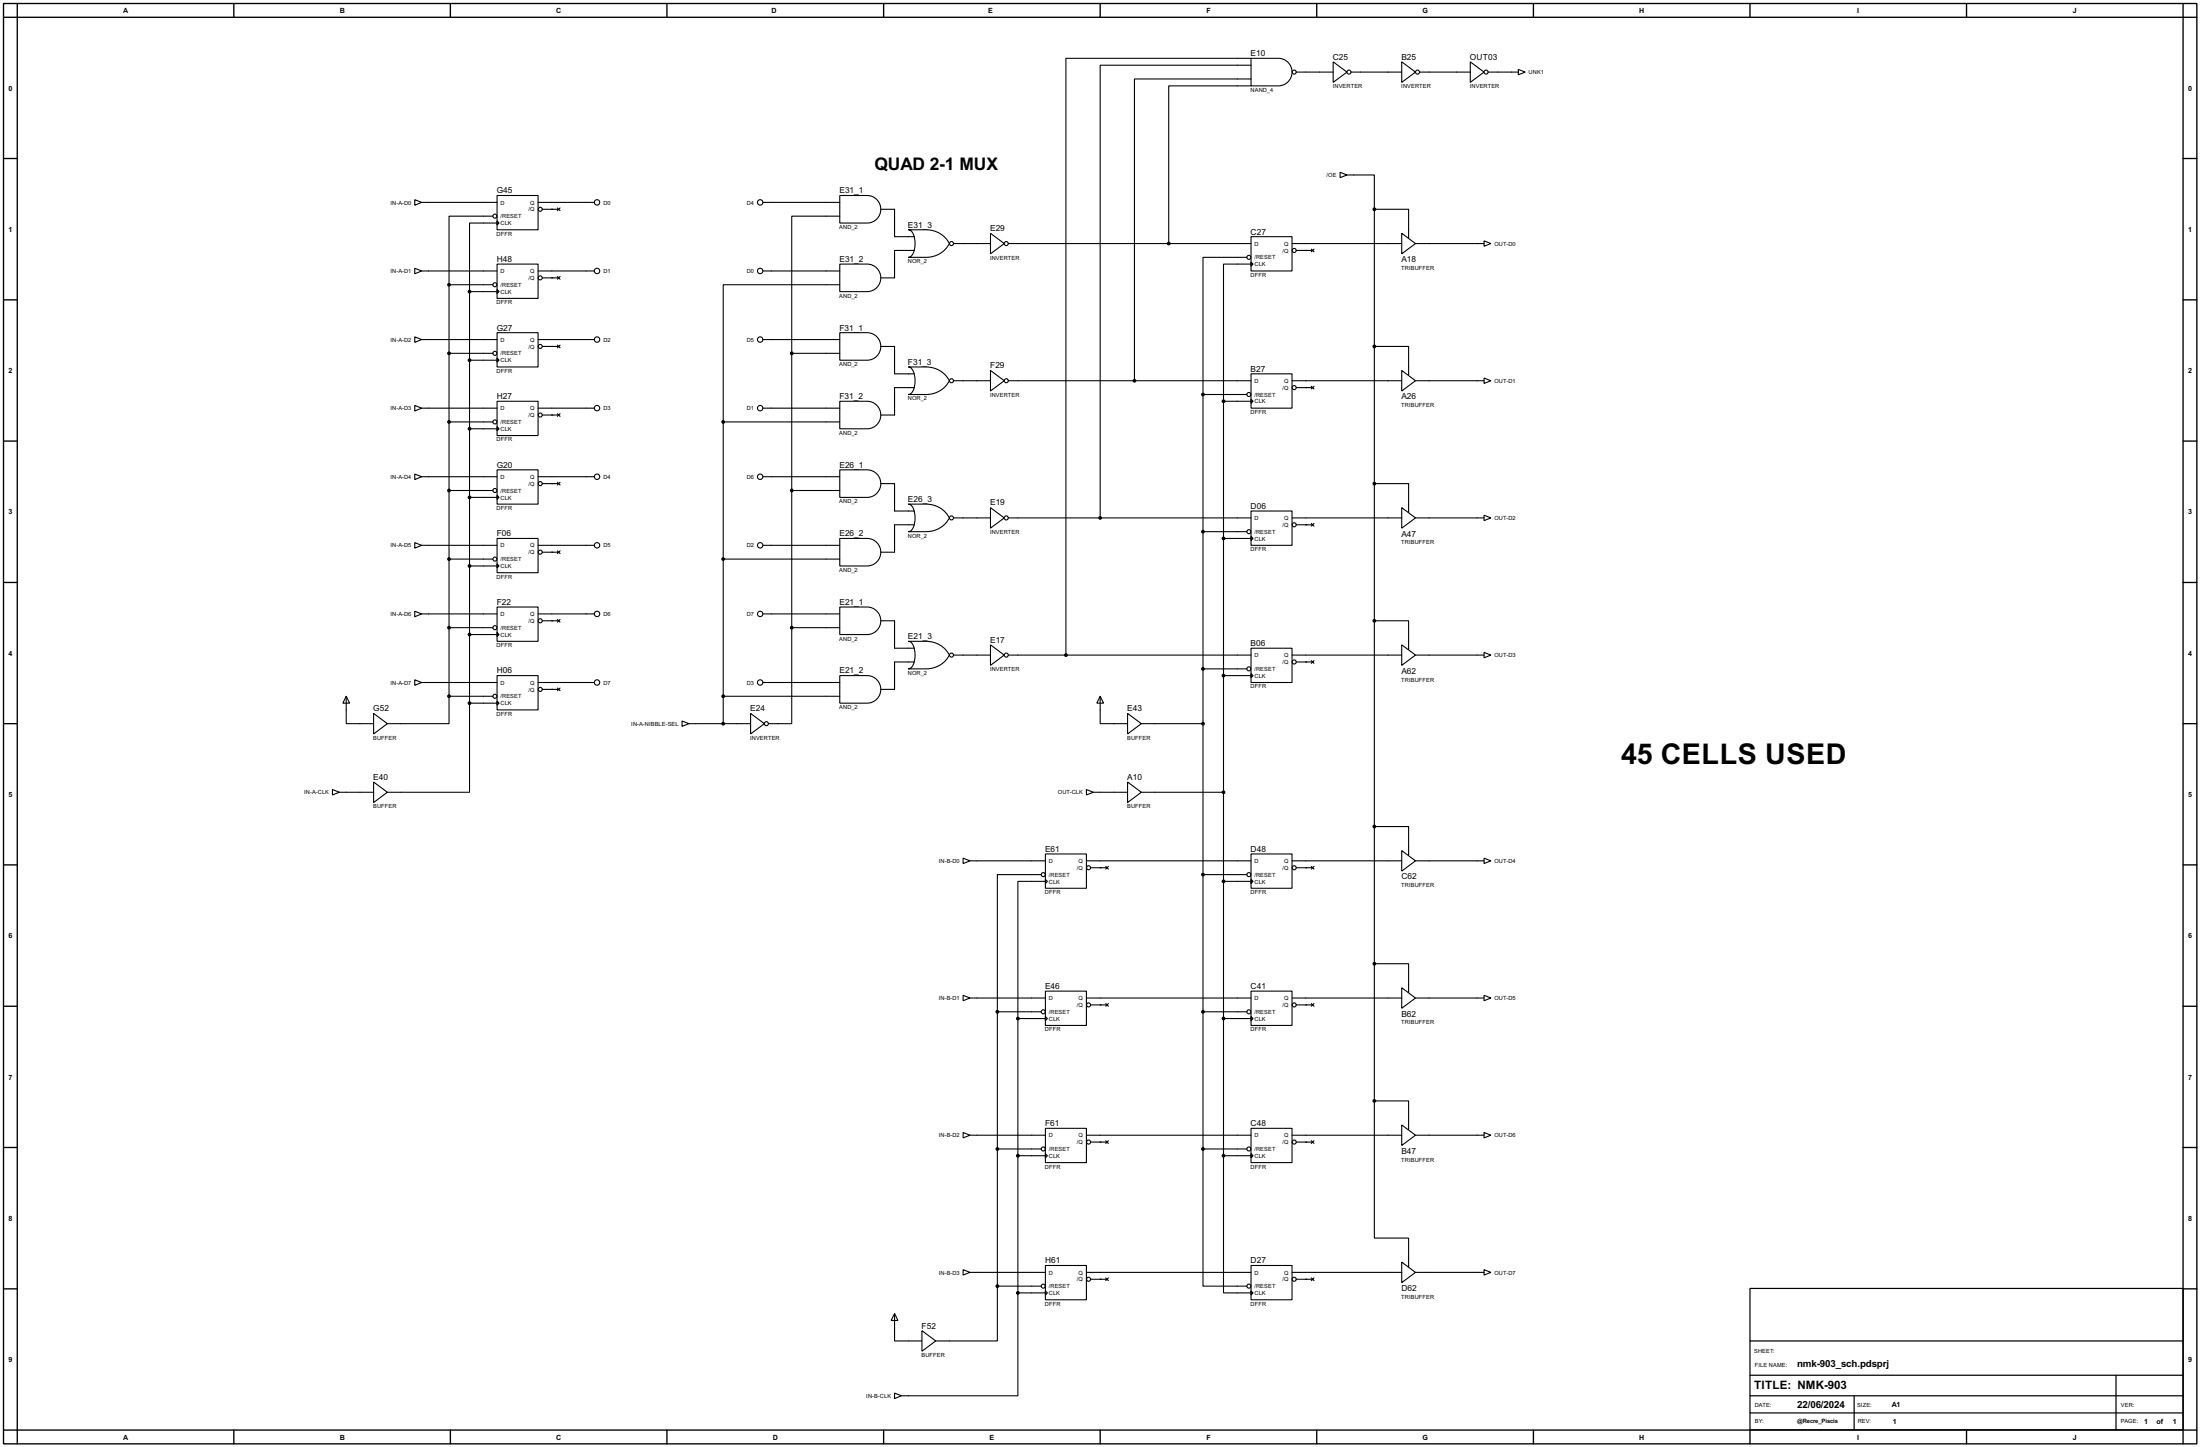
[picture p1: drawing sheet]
<svg xmlns="http://www.w3.org/2000/svg" width="815mm" height="536mm" viewBox="0 0 815 536" stroke-linecap="round" stroke-linejoin="round" font-family="sans-serif">
<g fill="none" stroke="#000" stroke-width=".5">
<path d="M1.3 1.3h812.8v533.4h-812.8zM6.4 6.4h802.6v523.2h-802.6zM6.4 1.3v5.1h-5.1M86.7 1.3v5.1M166.9 1.3v5.1M247.2 1.3v5.1M327.5 1.3v5.1M407.7 1.3v5.1M488 1.3v5.1M568.3 1.3v5.1M648.5 1.3v5.1M728.8 1.3v5.1"/>
<path d="M809 1.3v5.1h5.1M1.3 58.7h5.1M809 58.7h5.1M1.3 111.1h5.1M809 111.1h5.1M1.3 163.4h5.1M809 163.4h5.1M1.3 215.7h5.1M809 215.7h5.1M1.3 268h5.1M809 268h5.1M1.3 320.3h5.1"/>
<path d="M809 320.3h5.1M1.3 372.7h5.1M809 372.7h5.1M1.3 425h5.1M809 425h5.1M1.3 477.3h5.1M809 477.3h5.1M1.3 529.6h5.1v5.1M86.7 529.6v5.1M166.9 529.6v5.1M247.2 529.6v5.1M327.5 529.6v5.1"/>
<path d="M407.7 529.6v5.1M488 529.6v5.1M568.3 529.6v5.1M648.5 529.6v5.1M728.8 529.6v5.1M814.1 529.6h-5.1v5.1"/>
</g>
<path d="M648.5 477.2h160.5v52.3h-160.5zM648.5 496.6h160.5M648.5 509.3h160.5M648.5 516.9h160.5M687.1 517.1v12.4M784.2 509.5v20M648.5 523.3h160.5" fill="none" stroke="#000" stroke-width=".45"/>
<g fill="none" stroke="#000" stroke-width=".4">
<path d="M463.6 21.6h10.2a5.1 5.1 0 0 1 5 5.1 5.1 5.1 0 0 1-5 5.1h-10.2zM463.6 31.8h-30.5v58.4M463.6 29.3h-43.2v111.7M463.6 24.2h-55.9v167.6M463.6 21.6h-68.6v221M480.4 26.7h13.7M494.1 22.9l5.1 3.8-5.1 3.8zM500.7 26.7h18.8M519.5 22.9l5.1 3.8-5.1 3.8zM526.1 26.7h18.8M544.9 22.9l5.1 3.8-5.1 3.8zM551.5 26.7h11.2"/>
<path d="M562.7 25.7l2.5 1-2.5 1zM153.7 74l2.6 1-2.6 1zM156.3 75h27.9M184.2 72.4h15.2v12.7h-15.2zM199.4 75h20.9M201 77.5h6.1M206.6 77l1 1M207.6 77l-1 1M282.8 75h28.4M311.2 72.4h10.2a5.1 5.1 0 0 1 5 5.1 5.1 5.1 0 0 1-5 5.1h-10.2zM326.4 77.5h5.1v10.2h7.4M496.6 63.8l2.6 1-2.6 1z"/>
<path d="M499.2 64.8h10.1v12.7M509.3 77.5h12.7v10.7M509.3 77.5v330.2M153.7 99.4l2.6 1-2.6 1zM182.7 80.1h-16.3v25.4M184.2 81.8l.8 .8-.8 .8zM184.2 97.8h15.2v12.7h-15.2zM184.2 82.6h-10.2v25.4M311.2 97.8h10.2a5.1 5.1 0 0 1 5 5.1 5.1 5.1 0 0 1-5 5.1h-10.2zM311.2 80.1h-17.8v50.8M336.6 85.1h6.6a9.5 9.5 0 0 1 8.6 5.1 9.5 9.5 0 0 1-8.6 5.1h-6.6a3.2 3.2 0 0 0 2.3-3.1 7.9 7.9 0 0 0-1.3-6.7zM338.9 92.8h-7.4v10.1h-5.1"/>
<path d="M353.4 90.2h13.7M367.1 86.4l5.1 3.8-5.1 3.8zM373.7 90.2h89.9M462.1 95.3h-16.3v50.8M463.6 87.7h15.2v12.7h-15.2zM463.6 97.1l.8 .7-.8 .8zM463.6 97.8h-10.2v50.8M478.8 90.2h40.7M480.4 92.8h6.1M486 92.3l1 1M487 92.3l-1 1M519.5 86.4l5.1 3.8-5.1 3.8z"/>
<path d="M524.6 90.2h25.4M550 89.2l2.5 1-2.5 1zM156.3 100.4h27.9M166.4 105.5v152.4M166.4 105.5h16.3M174 108v152.4M174 108h10.2M184.2 107.2l.8 .8-.8 .8zM199.4 100.4h20.9M201 102.9h6.1M206.6 102.4l1 1M207.6 102.4l-1 1"/>
<path d="M282.8 100.4h28.4M311.2 105.5h-43.2v50.8M153.7 124.8l2.6 1-2.6 1zM156.3 125.8h27.9M166.4 130.9h16.3M174 133.4h10.2M184.2 123.2h15.2v12.7h-15.2zM184.2 132.6l.8 .8-.8 .8zM199.4 125.8h20.9M201 128.3h6.1M206.6 127.8l1 1M207.6 127.8l-1 1"/>
<path d="M282.8 125.8h28.4M293.4 130.9h17.8M293.4 130.9v101.6M311.2 123.2h10.2a5.1 5.1 0 0 1 5 5.1 5.1 5.1 0 0 1-5 5.1h-10.2zM326.4 128.3h5.1v10.2h7.4M336.6 135.9h6.6a9.5 9.5 0 0 1 8.6 5.1 9.5 9.5 0 0 1-8.6 5.1h-6.6a3.2 3.2 0 0 0 2.3-3.1 7.9 7.9 0 0 0-1.3-6.7zM367.1 137.2l5.1 3.8-5.1 3.8zM463.6 138.5h15.2v12.7h-15.2zM509.3 128.3h12.7v10.7M519.5 137.2l5.1 3.8-5.1 3.8zM153.7 150.2l2.6 1-2.6 1zM156.3 151.2h27.9"/>
<path d="M166.4 156.3h16.3M174 158.8h10.2M184.2 148.6h15.2v12.7h-15.2zM184.2 158l.8 .8-.8 .8zM199.4 151.2h20.9M201 153.7h6.1M206.6 153.2l1 1M207.6 153.2l-1 1M268 156.3h43.2M268 156.3v111.7M282.8 151.2h28.4M311.2 148.6h10.2a5.1 5.1 0 0 1 5 5.1 5.1 5.1 0 0 1-5 5.1h-10.2z"/>
<path d="M338.9 143.6h-7.4v10.1h-5.1M353.4 141h13.7M373.7 141h89.9M445.8 146.1v279.4M445.8 146.1h16.3M453.4 148.6v279.4M453.4 148.6h10.2M463.6 147.9l.8 .7-.8 .8zM478.8 141h40.7M480.4 143.6h6.1M486 143.1l1 1M487 143.1l-1 1"/>
<path d="M524.6 141h25.4M550 140l2.5 1-2.5 1zM153.7 175.6l2.6 1-2.6 1zM156.3 176.6h27.9M184.2 174h15.2v12.7h-15.2zM199.4 176.6h20.9M201 179.1h6.1M206.6 178.6l1 1M207.6 178.6l-1 1M282.8 176.6h28.4M311.2 174h10.2a5.1 5.1 0 0 1 5 5.1 5.1 5.1 0 0 1-5 5.1h-10.2zM326.4 179.1h5.1v10.2h7.4"/>
<path d="M509.3 179.1h12.7v10.7M166.4 181.7h16.3M174 184.2h10.2M184.2 183.4l.8 .8-.8 .8zM184.2 199.4h15.2v12.7h-15.2zM293.4 181.7h17.8M311.2 199.4h10.2a5.1 5.1 0 0 1 5 5.1 5.1 5.1 0 0 1-5 5.1h-10.2zM336.6 186.7h6.6a9.5 9.5 0 0 1 8.6 5.1 9.5 9.5 0 0 1-8.6 5.1h-6.6a3.2 3.2 0 0 0 2.3-3.1 7.9 7.9 0 0 0-1.3-6.7zM338.9 194.4h-7.4v10.1h-5.1M353.4 191.8h13.7M367.1 188l5.1 3.8-5.1 3.8zM373.7 191.8h89.9"/>
<path d="M445.8 196.9h16.3M453.4 199.4h10.2M463.6 189.3h15.2v12.7h-15.2zM463.6 198.7l.8 .7-.8 .8zM478.8 191.8h40.7M480.4 194.4h6.1M486 193.9l1 1M487 193.9l-1 1M519.5 188l5.1 3.8-5.1 3.8zM524.6 191.8h25.4M550 190.8l2.5 1-2.5 1zM153.7 201l2.6 1-2.6 1z"/>
<path d="M156.3 202h27.9M166.4 207.1h16.3M174 209.6h10.2M184.2 208.8l.8 .8-.8 .8zM199.4 202h20.9M201 204.5h6.1M206.6 204l1 1M207.6 204l-1 1M268 207.1h43.2M282.8 202h28.4M153.7 226.4l2.6 1-2.6 1zM156.3 227.4h27.9"/>
<path d="M166.4 232.5h16.3M174 235h10.2M184.2 224.8h15.2v12.7h-15.2zM184.2 234.2l.8 .8-.8 .8zM199.4 227.4h20.9M201 229.9h6.1M206.6 229.4l1 1M207.6 229.4l-1 1M282.8 227.4h28.4M293.4 232.5v35.5h-8.6M293.4 232.5h17.8M311.2 224.8h10.2a5.1 5.1 0 0 1 5 5.1 5.1 5.1 0 0 1-5 5.1h-10.2z"/>
<path d="M326.4 229.9h5.1v10.2h7.4M336.6 237.5h6.6a9.5 9.5 0 0 1 8.6 5.1 9.5 9.5 0 0 1-8.6 5.1h-6.6a3.2 3.2 0 0 0 2.3-3.1 7.9 7.9 0 0 0-1.3-6.7zM367.1 238.8l5.1 3.8-5.1 3.8zM509.3 229.9h12.7v10.7M519.5 238.8l5.1 3.8-5.1 3.8zM128.3 257.9l1.3 2.5h-2.5zM128.3 257.9v10.1h10.2M153.7 251.8l2.6 1-2.6 1zM156.3 252.8h27.9M166.4 257.9v10.1h-22.8M166.4 257.9h16.3M184.2 250.2h15.2v12.7h-15.2z"/>
<path d="M184.2 259.6l.8 .8-.8 .8zM199.4 252.8h20.9M201 255.3h6.1M206.6 254.8l1 1M207.6 254.8l-1 1M268 257.9h43.2M282.8 252.8h28.4M311.2 250.2h10.2a5.1 5.1 0 0 1 5 5.1 5.1 5.1 0 0 1-5 5.1h-10.2zM338.9 245.2h-7.4v10.1h-5.1M353.4 242.6h13.7M373.7 242.6h89.9M407.7 257.9l1.3 2.5h-2.5z"/>
<path d="M407.7 257.9v10.1h10.2M445.8 247.7h16.3M453.4 250.2h10.2M463.6 240.1h15.2v12.7h-15.2zM463.6 249.5l.8 .7-.8 .8zM478.8 242.6h40.7M480.4 245.2h6.1M486 244.7l1 1M487 244.7l-1 1M524.6 242.6h25.4M550 241.6l2.5 1-2.5 1zM138.5 264.2l5.1 3.8-5.1 3.8z"/>
<path d="M174 260.4v33h-30.4M174 260.4h10.2M252.8 267l2.5 1-2.5 1zM255.3 268h22.9M278.2 264.2l5.1 3.8-5.1 3.8zM417.9 264.2l5.1 3.8-5.1 3.8zM423 268h22.8M123.2 292.4l2.6 1-2.6 1zM125.8 293.4h12.7M138.5 289.6l5.1 3.8-5.1 3.8zM402.6 292.4l2.6 1-2.6 1zM405.2 293.4h12.7"/>
<path d="M417.9 289.6l5.1 3.8-5.1 3.8zM423 293.4h30.4M356.9 317.8l2.6 1-2.6 1zM359.5 318.8h27.9M387.4 316.3h15.2v12.7h-15.2zM402.6 318.8h61M463.6 316.3h15.2v12.7h-15.2zM478.8 318.8h40.7M509.3 306.1h12.7v10.7M519.5 315l5.1 3.8-5.1 3.8zM524.6 318.8h25.4M550 317.8l2.5 1-2.5 1z"/>
<path d="M385.9 323.9h-16.3v50.8M387.4 325.7l.8 .7-.8 .8zM387.4 326.4h-10.2v50.8M404.2 321.4h6.1M409.8 320.9l1 1M410.8 320.9l-1 1M445.8 323.9h16.3M453.4 326.4h10.2M463.6 325.7l.8 .7-.8 .8zM480.4 321.4h6.1M486 320.9l1 1M487 320.9l-1 1"/>
<path d="M509.3 356.9h12.7v10.7M356.9 368.6l2.6 1-2.6 1zM359.5 369.6h27.9M369.6 374.7h16.3M369.6 374.7v101.6M377.2 377.2h10.2M377.2 377.2v101.6M387.4 367.1h15.2v12.7h-15.2zM387.4 376.5l.8 .7-.8 .8zM402.6 369.6h61M404.2 372.2h6.1M409.8 371.7l1 1"/>
<path d="M410.8 371.7l-1 1M445.8 374.7h16.3M453.4 377.2h10.2M463.6 367.1h15.2v12.7h-15.2zM463.6 376.5l.8 .7-.8 .8zM478.8 369.6h40.7M480.4 372.2h6.1M486 371.7l1 1M487 371.7l-1 1M519.5 365.8l5.1 3.8-5.1 3.8zM524.6 369.6h25.4M550 368.6l2.5 1-2.5 1z"/>
<path d="M356.9 419.4l2.6 1-2.6 1zM387.4 417.9h15.2v12.7h-15.2zM463.6 417.9h15.2v12.7h-15.2zM509.3 407.7h12.7v10.7M509.3 407.7v50.8h12.7v10.7M519.5 416.6l5.1 3.8-5.1 3.8zM550 419.4l2.5 1-2.5 1zM359.5 420.4h27.9M369.6 425.5h16.3M377.2 428h10.2M387.4 427.3l.8 .7-.8 .8zM402.6 420.4h61"/>
<path d="M404.2 423h6.1M409.8 422.5l1 1M410.8 422.5l-1 1M445.8 425.5v50.8h16.3M445.8 425.5h16.3M453.4 428v50.8h10.2M453.4 428h10.2M463.6 427.3l.8 .7-.8 .8zM478.8 420.4h40.7M480.4 423h6.1M486 422.5l1 1M487 422.5l-1 1"/>
<path d="M524.6 420.4h25.4M356.9 470.2l2.6 1-2.6 1zM359.5 471.2h27.9M369.6 476.3v20.3h-22.8M369.6 476.3h16.3M377.2 478.8v38.1h-43.1M377.2 478.8h10.2M387.4 468.7h15.2v12.7h-15.2zM387.4 478.1l.8 .7-.8 .8zM402.6 471.2h61M404.2 473.8h6.1M409.8 473.3l1 1"/>
<path d="M410.8 473.3l-1 1M463.6 468.7h15.2v12.7h-15.2zM463.6 478.1l.8 .7-.8 .8zM478.8 471.2h40.7M480.4 473.8h6.1M486 473.3l1 1M487 473.3l-1 1M519.5 467.4l5.1 3.8-5.1 3.8zM524.6 471.2h25.4M550 470.2l2.5 1-2.5 1zM331.5 486.5l1.3 2.5h-2.5zM331.5 486.5v10.1h10.2"/>
<path d="M341.7 492.8l5.1 3.8-5.1 3.8zM331.5 515.9l2.6 1-2.6 1.1z"/>
<circle cx="479.6" cy="26.7" r=".75"/>
<circle cx="499.9" cy="26.7" r=".75"/>
<circle cx="525.3" cy="26.7" r=".75"/>
<circle cx="550.7" cy="26.7" r=".75"/>
<circle cx="200.2" cy="77.5" r=".75"/>
<circle cx="221.2" cy="75" r="1"/>
<circle cx="281.7" cy="75" r="1"/>
<circle cx="183.4" cy="80.1" r=".75"/>
<circle cx="352.6" cy="90.2" r=".75"/>
<circle cx="372.9" cy="90.2" r=".75"/>
<circle cx="462.8" cy="95.3" r=".75"/>
<circle cx="479.6" cy="92.8" r=".75"/>
<circle cx="183.4" cy="105.5" r=".75"/>
<circle cx="200.2" cy="102.9" r=".75"/>
<circle cx="221.2" cy="100.4" r="1"/>
<circle cx="281.7" cy="100.4" r="1"/>
<circle cx="183.4" cy="130.9" r=".75"/>
<circle cx="200.2" cy="128.3" r=".75"/>
<circle cx="221.2" cy="125.8" r="1"/>
<circle cx="281.7" cy="125.8" r="1"/>
<circle cx="183.4" cy="156.3" r=".75"/>
<circle cx="200.2" cy="153.7" r=".75"/>
<circle cx="221.2" cy="151.2" r="1"/>
<circle cx="281.7" cy="151.2" r="1"/>
<circle cx="352.6" cy="141" r=".75"/>
<circle cx="372.9" cy="141" r=".75"/>
<circle cx="462.8" cy="146.1" r=".75"/>
<circle cx="479.6" cy="143.6" r=".75"/>
<circle cx="200.2" cy="179.1" r=".75"/>
<circle cx="221.2" cy="176.6" r="1"/>
<circle cx="281.7" cy="176.6" r="1"/>
<circle cx="183.4" cy="181.7" r=".75"/>
<circle cx="352.6" cy="191.8" r=".75"/>
<circle cx="372.9" cy="191.8" r=".75"/>
<circle cx="462.8" cy="196.9" r=".75"/>
<circle cx="479.6" cy="194.4" r=".75"/>
<circle cx="183.4" cy="207.1" r=".75"/>
<circle cx="200.2" cy="204.5" r=".75"/>
<circle cx="221.2" cy="202" r="1"/>
<circle cx="281.7" cy="202" r="1"/>
<circle cx="183.4" cy="232.5" r=".75"/>
<circle cx="200.2" cy="229.9" r=".75"/>
<circle cx="221.2" cy="227.4" r="1"/>
<circle cx="281.7" cy="227.4" r="1"/>
<circle cx="183.4" cy="257.9" r=".75"/>
<circle cx="200.2" cy="255.3" r=".75"/>
<circle cx="221.2" cy="252.8" r="1"/>
<circle cx="281.7" cy="252.8" r="1"/>
<circle cx="352.6" cy="242.6" r=".75"/>
<circle cx="372.9" cy="242.6" r=".75"/>
<circle cx="462.8" cy="247.7" r=".75"/>
<circle cx="479.6" cy="245.2" r=".75"/>
<circle cx="284" cy="268" r=".75"/>
<circle cx="386.6" cy="323.9" r=".75"/>
<circle cx="403.4" cy="321.4" r=".75"/>
<circle cx="462.8" cy="323.9" r=".75"/>
<circle cx="479.6" cy="321.4" r=".75"/>
<circle cx="386.6" cy="374.7" r=".75"/>
<circle cx="403.4" cy="372.2" r=".75"/>
<circle cx="462.8" cy="374.7" r=".75"/>
<circle cx="479.6" cy="372.2" r=".75"/>
<circle cx="386.6" cy="425.5" r=".75"/>
<circle cx="403.4" cy="423" r=".75"/>
<circle cx="462.8" cy="425.5" r=".75"/>
<circle cx="479.6" cy="423" r=".75"/>
<circle cx="386.6" cy="476.3" r=".75"/>
<circle cx="403.4" cy="473.8" r=".75"/>
<circle cx="462.8" cy="476.3" r=".75"/>
<circle cx="479.6" cy="473.8" r=".75"/>
</g>
<g fill="#000">
<circle cx="204.5" cy="77.5" r=".2"/>
<circle cx="483.9" cy="92.8" r=".2"/>
<circle cx="204.5" cy="102.9" r=".2"/>
<circle cx="204.5" cy="128.3" r=".2"/>
<circle cx="204.5" cy="153.7" r=".2"/>
<circle cx="483.9" cy="143.6" r=".2"/>
<circle cx="204.5" cy="179.1" r=".2"/>
<circle cx="483.9" cy="194.4" r=".2"/>
<circle cx="204.5" cy="204.5" r=".2"/>
<circle cx="204.5" cy="229.9" r=".2"/>
<circle cx="204.5" cy="255.3" r=".2"/>
<circle cx="483.9" cy="245.2" r=".2"/>
<circle cx="407.7" cy="321.4" r=".2"/>
<circle cx="483.9" cy="321.4" r=".2"/>
<circle cx="407.7" cy="372.2" r=".2"/>
<circle cx="483.9" cy="372.2" r=".2"/>
<circle cx="407.7" cy="423" r=".2"/>
<circle cx="483.9" cy="423" r=".2"/>
<circle cx="407.7" cy="473.8" r=".2"/>
<circle cx="483.9" cy="473.8" r=".2"/>
</g>
<g fill="#000" stroke="#000" stroke-width=".4">
<circle cx="509.3" cy="77.5" r=".5"/>
<circle cx="433.1" cy="90.2" r=".5"/>
<circle cx="166.4" cy="105.5" r=".5"/>
<circle cx="174" cy="108" r=".5"/>
<circle cx="166.4" cy="130.9" r=".5"/>
<circle cx="174" cy="133.4" r=".5"/>
<circle cx="293.4" cy="130.9" r=".5"/>
<circle cx="509.3" cy="128.3" r=".5"/>
<circle cx="166.4" cy="156.3" r=".5"/>
<circle cx="174" cy="158.8" r=".5"/>
<circle cx="268" cy="156.3" r=".5"/>
<circle cx="420.4" cy="141" r=".5"/>
<circle cx="445.8" cy="146.1" r=".5"/>
<circle cx="453.4" cy="148.6" r=".5"/>
<circle cx="509.3" cy="179.1" r=".5"/>
<circle cx="166.4" cy="181.7" r=".5"/>
<circle cx="174" cy="184.2" r=".5"/>
<circle cx="293.4" cy="181.7" r=".5"/>
<circle cx="407.7" cy="191.8" r=".5"/>
<circle cx="445.8" cy="196.9" r=".5"/>
<circle cx="453.4" cy="199.4" r=".5"/>
<circle cx="166.4" cy="207.1" r=".5"/>
<circle cx="174" cy="209.6" r=".5"/>
<circle cx="268" cy="207.1" r=".5"/>
<circle cx="166.4" cy="232.5" r=".5"/>
<circle cx="174" cy="235" r=".5"/>
<circle cx="293.4" cy="232.5" r=".5"/>
<circle cx="509.3" cy="229.9" r=".5"/>
<circle cx="166.4" cy="257.9" r=".5"/>
<circle cx="268" cy="257.9" r=".5"/>
<circle cx="395" cy="242.6" r=".5"/>
<circle cx="445.8" cy="247.7" r=".5"/>
<circle cx="453.4" cy="250.2" r=".5"/>
<circle cx="174" cy="260.4" r=".5"/>
<circle cx="268" cy="268" r=".5"/>
<circle cx="445.8" cy="268" r=".5"/>
<circle cx="453.4" cy="293.4" r=".5"/>
<circle cx="509.3" cy="306.1" r=".5"/>
<circle cx="445.8" cy="323.9" r=".5"/>
<circle cx="453.4" cy="326.4" r=".5"/>
<circle cx="509.3" cy="356.9" r=".5"/>
<circle cx="369.6" cy="374.7" r=".5"/>
<circle cx="377.2" cy="377.2" r=".5"/>
<circle cx="445.8" cy="374.7" r=".5"/>
<circle cx="453.4" cy="377.2" r=".5"/>
<circle cx="509.3" cy="407.7" r=".5"/>
<circle cx="369.6" cy="425.5" r=".5"/>
<circle cx="377.2" cy="428" r=".5"/>
<circle cx="445.8" cy="425.5" r=".5"/>
<circle cx="453.4" cy="428" r=".5"/>
<circle cx="369.6" cy="476.3" r=".5"/>
<circle cx="377.2" cy="478.8" r=".5"/>
</g>
<text font-size="11.9" x="600.8" y="282.9">45 CELLS USED</text>
<text font-size="7.2" x="324" y="63.1">QUAD 2-1 MUX</text>
<text font-size="4.8" x="650" y="514.6">TITLE: NMK-903</text>
<g font-size="4.1">
<text x="666" y="506.4">nmk-903_sch.pdsprj</text>
<text x="666" y="521.4">22/06/2024</text>
</g>
<g font-size="3.5">
<text x="463.5" y="20.8">E10</text>
<text x="493.9" y="22.1">C25</text>
<text x="519.3" y="22.1">B25</text>
<text x="544.7" y="22.1">OUT03</text>
<text x="184.1" y="71.6">G45</text>
<text x="311.1" y="71.6">E31_1</text>
<text x="336.5" y="84.3">E31_3</text>
<text x="366.9" y="85.6">E29</text>
<text x="463.5" y="86.8">C27</text>
<text x="184.1" y="97">H48</text>
<text x="311.1" y="97">E31_2</text>
<text x="519.3" y="97.1">A18</text>
<text x="184.1" y="122.4">G27</text>
<text x="311.1" y="122.4">F31_1</text>
<text x="336.5" y="135.1">F31_3</text>
<text x="366.9" y="136.4">F29</text>
<text x="463.5" y="137.6">B27</text>
<text x="184.1" y="147.8">H27</text>
<text x="311.1" y="147.8">F31_2</text>
<text x="519.3" y="147.9">A26</text>
<text x="184.1" y="173.2">G20</text>
<text x="311.1" y="173.2">E26_1</text>
<text x="336.5" y="185.9">E26_3</text>
<text x="366.9" y="187.2">E19</text>
<text x="463.5" y="188.5">D06</text>
<text x="184.1" y="198.6">F06</text>
<text x="311.1" y="198.6">E26_2</text>
<text x="519.3" y="198.7">A47</text>
<text x="184.1" y="224">F22</text>
<text x="311.1" y="224">E21_1</text>
<text x="336.5" y="236.7">E21_3</text>
<text x="366.9" y="238">E17</text>
<text x="463.5" y="239.3">B06</text>
<text x="184.1" y="249.4">H06</text>
<text x="311.1" y="249.4">E21_2</text>
<text x="519.3" y="249.5">A62</text>
<text x="138.3" y="263.4">G52</text>
<text x="278" y="263.4">E24</text>
<text x="417.7" y="263.4">E43</text>
<text x="138.3" y="288.8">E40</text>
<text x="417.7" y="288.8">A10</text>
<text x="387.3" y="315.5">E61</text>
<text x="463.5" y="315.5">D48</text>
<text x="519.3" y="325.7">C62</text>
<text x="387.3" y="366.3">E46</text>
<text x="463.5" y="366.3">C41</text>
<text x="519.3" y="376.5">B62</text>
<text x="387.3" y="417.1">F61</text>
<text x="463.5" y="417.1">C48</text>
<text x="519.3" y="427.3">B47</text>
<text x="387.3" y="467.9">H61</text>
<text x="463.5" y="467.9">D27</text>
<text x="519.3" y="478.1">D62</text>
<text x="341.5" y="492">F52</text>
</g>
<g font-size="3">
<text x="45.6" y="4.9">A</text>
<text x="125.9" y="4.9">B</text>
<text x="206.1" y="4.9">C</text>
<text x="285.9" y="4.9">D</text>
<text x="366.2" y="4.9">E</text>
<text x="447.1" y="4.9">F</text>
<text x="527.1" y="4.9">G</text>
<text x="607.4" y="4.9">H</text>
<text x="688.2" y="4.9">I</text>
<text x="768.2" y="4.9">J</text>
<text x="3.2" y="33.6">0</text>
<text x="810.9" y="33.6">0</text>
<text x="3.2" y="85.9">1</text>
<text x="810.9" y="85.9">1</text>
<text x="3.2" y="138.2">2</text>
<text x="810.9" y="138.2">2</text>
<text x="3.2" y="190.5">3</text>
<text x="810.9" y="190.5">3</text>
<text x="3.2" y="242.9">4</text>
<text x="810.9" y="242.9">4</text>
<text x="3.2" y="295.2">5</text>
<text x="810.9" y="295.2">5</text>
<text x="3.2" y="347.5">6</text>
<text x="810.9" y="347.5">6</text>
<text x="3.2" y="399.8">7</text>
<text x="810.9" y="399.8">7</text>
<text x="3.2" y="452.2">8</text>
<text x="810.9" y="452.2">8</text>
<text x="3.2" y="504.5">9</text>
<text x="810.9" y="504.5">9</text>
<text x="701" y="521.1">A1</text>
<text x="701.4" y="527.2">1</text>
<text x="794.6" y="527.2">1</text>
<text x="799.2" y="527.2">of</text>
<text x="805.3" y="527.2">1</text>
<text x="45.6" y="533.2">A</text>
<text x="125.9" y="533.2">B</text>
<text x="206.1" y="533.2">C</text>
<text x="286.4" y="533.2">D</text>
<text x="366.7" y="533.2">E</text>
<text x="447.1" y="533.2">F</text>
<text x="527.1" y="533.2">G</text>
<text x="607.4" y="533.2">H</text>
<text x="688.2" y="533.2">I</text>
<text x="768.2" y="533.2">J</text>
</g>
<text font-size="2.5" x="666" y="527">@Recre_Piscis</text>
<g font-size="2.4">
<text x="566.5" y="27.5">UNK1</text>
<text x="463.4" y="34">NAND_4</text>
<text x="493.9" y="32.7">INVERTER</text>
<text x="519.3" y="32.7">INVERTER</text>
<text x="544.7" y="32.7">INVERTER</text>
<text x="491.6" y="65.6">/OE</text>
<text x="144.7" y="75.7">IN-A-D0</text>
<text x="185.5" y="75.7">D</text>
<text x="196.5" y="75.7">Q</text>
<text x="223.6" y="75.7">D0</text>
<text x="276.8" y="75.7">D4</text>
<text x="185.5" y="80.9">/RESET</text>
<text x="185.5" y="83.4">CLK</text>
<text x="195.9" y="78.3">/Q</text>
<text x="184" y="87.3">DFFR</text>
<text x="311" y="84.8">AND_2</text>
<text x="464.9" y="91">D</text>
<text x="475.3" y="93.6">/Q</text>
<text x="475.9" y="91">Q</text>
<text x="553.8" y="91">OUT-D0</text>
<text x="144.7" y="101.1">IN-A-D1</text>
<text x="185.5" y="101.1">D</text>
<text x="196.5" y="101.1">Q</text>
<text x="223.6" y="101.1">D1</text>
<text x="276.8" y="101.1">D0</text>
<text x="336.4" y="97.5">NOR_2</text>
<text x="366.9" y="96.2">INVERTER</text>
<text x="464.9" y="96.1">/RESET</text>
<text x="464.9" y="98.6">CLK</text>
<text x="519.3" y="100">TRIBUFFER</text>
<text x="185.5" y="106.3">/RESET</text>
<text x="195.9" y="103.7">/Q</text>
<text x="463.4" y="102.5">DFFR</text>
<text x="184" y="112.7">DFFR</text>
<text x="185.5" y="108.8">CLK</text>
<text x="311" y="110.2">AND_2</text>
<text x="144.7" y="126.5">IN-A-D2</text>
<text x="185.5" y="131.7">/RESET</text>
<text x="185.5" y="126.5">D</text>
<text x="195.9" y="129.1">/Q</text>
<text x="196.5" y="126.5">Q</text>
<text x="223.6" y="126.5">D2</text>
<text x="276.8" y="126.5">D5</text>
<text x="185.5" y="134.2">CLK</text>
<text x="311" y="135.6">AND_2</text>
<text x="184" y="138.1">DFFR</text>
<text x="464.9" y="141.8">D</text>
<text x="475.9" y="141.8">Q</text>
<text x="553.8" y="141.8">OUT-D1</text>
<text x="336.4" y="148.3">NOR_2</text>
<text x="366.9" y="147">INVERTER</text>
<text x="464.9" y="146.9">/RESET</text>
<text x="464.9" y="149.4">CLK</text>
<text x="475.3" y="144.4">/Q</text>
<text x="144.7" y="151.9">IN-A-D3</text>
<text x="185.5" y="151.9">D</text>
<text x="195.9" y="154.5">/Q</text>
<text x="196.5" y="151.9">Q</text>
<text x="223.6" y="151.9">D3</text>
<text x="276.8" y="151.9">D1</text>
<text x="463.4" y="153.3">DFFR</text>
<text x="519.3" y="150.8">TRIBUFFER</text>
<text x="185.5" y="157.1">/RESET</text>
<text x="185.5" y="159.6">CLK</text>
<text x="311" y="161">AND_2</text>
<text x="184" y="163.5">DFFR</text>
<text x="144.7" y="177.4">IN-A-D4</text>
<text x="185.5" y="177.4">D</text>
<text x="195.9" y="179.9">/Q</text>
<text x="196.5" y="177.4">Q</text>
<text x="223.6" y="177.4">D4</text>
<text x="276.8" y="177.4">D6</text>
<text x="185.5" y="182.5">/RESET</text>
<text x="185.5" y="185">CLK</text>
<text x="184" y="188.9">DFFR</text>
<text x="311" y="186.4">AND_2</text>
<text x="366.9" y="197.8">INVERTER</text>
<text x="464.9" y="197.7">/RESET</text>
<text x="464.9" y="192.6">D</text>
<text x="475.3" y="195.2">/Q</text>
<text x="475.9" y="192.6">Q</text>
<text x="553.8" y="192.6">OUT-D2</text>
<text x="144.7" y="202.8">IN-A-D5</text>
<text x="185.5" y="202.8">D</text>
<text x="196.5" y="202.8">Q</text>
<text x="223.6" y="202.8">D5</text>
<text x="276.8" y="202.8">D2</text>
<text x="336.4" y="199.1">NOR_2</text>
<text x="464.9" y="200.2">CLK</text>
<text x="519.3" y="201.6">TRIBUFFER</text>
<text x="185.5" y="207.9">/RESET</text>
<text x="195.9" y="205.3">/Q</text>
<text x="463.4" y="204.2">DFFR</text>
<text x="184" y="214.3">DFFR</text>
<text x="185.5" y="210.4">CLK</text>
<text x="311" y="211.8">AND_2</text>
<text x="144.7" y="228.2">IN-A-D6</text>
<text x="185.5" y="233.3">/RESET</text>
<text x="185.5" y="228.2">D</text>
<text x="195.9" y="230.7">/Q</text>
<text x="196.5" y="228.2">Q</text>
<text x="223.6" y="228.2">D6</text>
<text x="276.8" y="228.2">D7</text>
<text x="184" y="239.7">DFFR</text>
<text x="185.5" y="235.8">CLK</text>
<text x="311" y="237.2">AND_2</text>
<text x="464.9" y="243.4">D</text>
<text x="475.3" y="246">/Q</text>
<text x="475.9" y="243.4">Q</text>
<text x="553.8" y="243.4">OUT-D3</text>
<text x="336.4" y="249.9">NOR_2</text>
<text x="366.9" y="248.6">INVERTER</text>
<text x="464.9" y="248.5">/RESET</text>
<text x="464.9" y="251">CLK</text>
<text x="144.7" y="253.6">IN-A-D7</text>
<text x="185.5" y="253.6">D</text>
<text x="195.9" y="256.1">/Q</text>
<text x="196.5" y="253.6">Q</text>
<text x="223.6" y="253.6">D7</text>
<text x="276.8" y="253.6">D3</text>
<text x="463.4" y="255">DFFR</text>
<text x="519.3" y="252.4">TRIBUFFER</text>
<text x="185.5" y="258.7">/RESET</text>
<text x="185.5" y="261.2">CLK</text>
<text x="311" y="262.6">AND_2</text>
<text x="184" y="265.1">DFFR</text>
<text x="233.9" y="268.8">IN-A-NIBBLE-SEL</text>
<text x="138.3" y="274">BUFFER</text>
<text x="278" y="274">INVERTER</text>
<text x="417.7" y="274">BUFFER</text>
<text x="112.7" y="294.2">IN-A-CLK</text>
<text x="138.3" y="299.4">BUFFER</text>
<text x="392" y="294.2">OUT-CLK</text>
<text x="417.7" y="299.4">BUFFER</text>
<text x="347.9" y="319.6">IN-B-D0</text>
<text x="388.7" y="319.6">D</text>
<text x="399.1" y="322.2">/Q</text>
<text x="399.7" y="319.6">Q</text>
<text x="464.9" y="319.6">D</text>
<text x="475.3" y="322.2">/Q</text>
<text x="475.9" y="319.6">Q</text>
<text x="553.8" y="319.6">OUT-D4</text>
<text x="388.7" y="324.7">/RESET</text>
<text x="388.7" y="327.2">CLK</text>
<text x="464.9" y="324.7">/RESET</text>
<text x="464.9" y="327.2">CLK</text>
<text x="519.3" y="328.6">TRIBUFFER</text>
<text x="387.2" y="331.2">DFFR</text>
<text x="463.4" y="331.2">DFFR</text>
<text x="347.9" y="370.4">IN-B-D1</text>
<text x="388.7" y="370.4">D</text>
<text x="399.7" y="370.4">Q</text>
<text x="464.9" y="370.4">D</text>
<text x="475.9" y="370.4">Q</text>
<text x="553.8" y="370.4">OUT-D5</text>
<text x="388.7" y="375.5">/RESET</text>
<text x="399.1" y="373">/Q</text>
<text x="464.9" y="375.5">/RESET</text>
<text x="475.3" y="373">/Q</text>
<text x="387.2" y="382">DFFR</text>
<text x="388.7" y="378">CLK</text>
<text x="463.4" y="382">DFFR</text>
<text x="464.9" y="378">CLK</text>
<text x="519.3" y="379.4">TRIBUFFER</text>
<text x="347.9" y="421.2">IN-B-D2</text>
<text x="388.7" y="421.2">D</text>
<text x="399.1" y="423.8">/Q</text>
<text x="399.7" y="421.2">Q</text>
<text x="464.9" y="421.2">D</text>
<text x="475.3" y="423.8">/Q</text>
<text x="475.9" y="421.2">Q</text>
<text x="553.8" y="421.2">OUT-D6</text>
<text x="388.7" y="426.3">/RESET</text>
<text x="388.7" y="428.8">CLK</text>
<text x="464.9" y="426.3">/RESET</text>
<text x="464.9" y="428.8">CLK</text>
<text x="519.3" y="430.2">TRIBUFFER</text>
<text x="387.2" y="432.8">DFFR</text>
<text x="463.4" y="432.8">DFFR</text>
<text x="347.9" y="472">IN-B-D3</text>
<text x="388.7" y="472">D</text>
<text x="399.7" y="472">Q</text>
<text x="464.9" y="472">D</text>
<text x="475.9" y="472">Q</text>
<text x="553.8" y="472">OUT-D7</text>
<text x="388.7" y="477.1">/RESET</text>
<text x="388.7" y="479.6">CLK</text>
<text x="399.1" y="474.6">/Q</text>
<text x="464.9" y="477.1">/RESET</text>
<text x="464.9" y="479.6">CLK</text>
<text x="475.3" y="474.6">/Q</text>
<text x="387.2" y="483.6">DFFR</text>
<text x="463.4" y="483.6">DFFR</text>
<text x="519.3" y="481">TRIBUFFER</text>
<text x="341.5" y="502.6">BUFFER</text>
<text x="650" y="501.2">SHEET:</text>
<text x="650.3" y="506.3">FILE NAME:</text>
<text x="321" y="517.7">IN-B-CLK</text>
<text x="650.3" y="521">DATE:</text>
<text x="688.2" y="520.9">SIZE:</text>
<text x="786" y="520.9">VER:</text>
<text x="650.3" y="527.1">BY:</text>
<text x="688.4" y="527">REV:</text>
<text x="785.9" y="527.1">PAGE:</text>
</g>
</svg>
